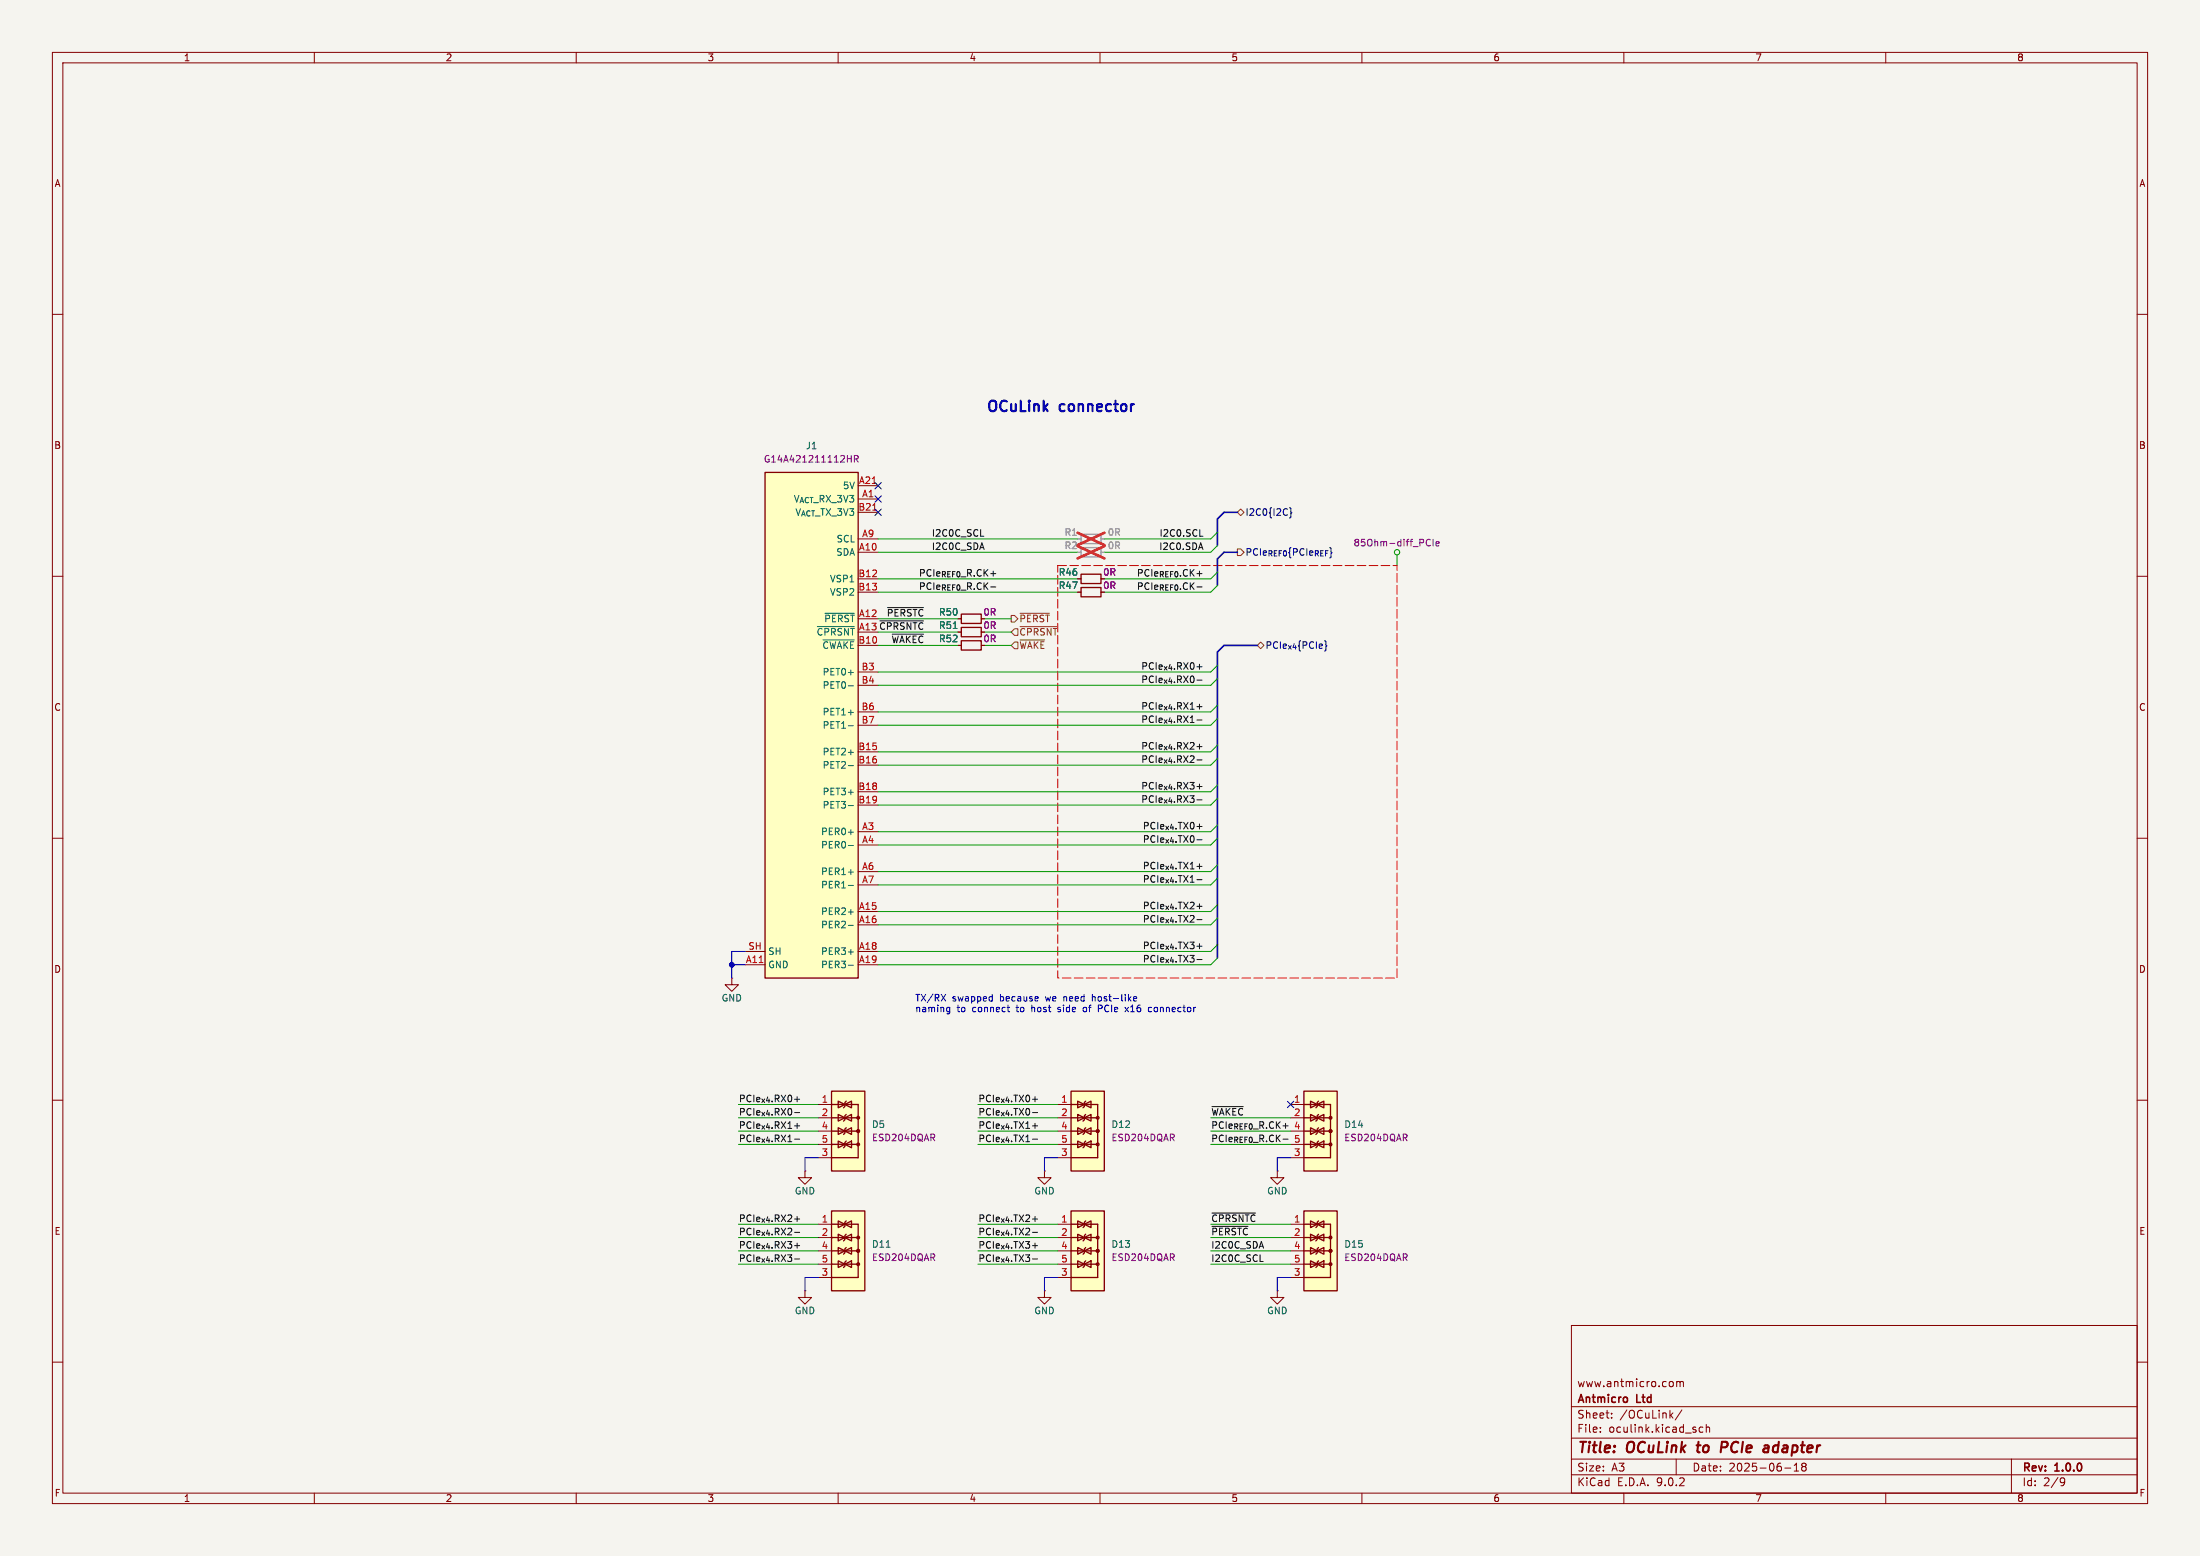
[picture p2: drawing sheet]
<svg xmlns="http://www.w3.org/2000/svg" width="420mm" height="297mm" viewBox="0 0 420 297" stroke-linecap="round" stroke-linejoin="round" font-family="sans-serif">
<path d="M0 0h420v297h-420z" fill="#f5f4ef" stroke="#f5f4ef" stroke-width=".19"/>
<g fill="none" stroke="#840000" stroke-width=".19">
<path d="M10 10h400v277h-400zM12 12h396v273h-396zM60 10v2M110 10v2M160 10v2M210 10v2M260 10v2M310 10v2M360 10v2M10 60h2M408 60h2M10 110h2"/>
<path d="M408 110h2M10 160h2M408 160h2M10 210h2M408 210h2M300 253h108v32h-108zM10 260h2M300 278.5h108M300 274.5h108M300 268.5h108M305.5 273.2v.2M305.5 272.5v.1"/>
<path d="M307.7 270.5v.2M307.7 269.8v.1M318.9 270.1l.5 .6M319.2 263.7l.2 .3v.4l-.2 .3M319.4 269.7l-.6 .6M320 278.5v3M320.1 263.8l.4-.1 .2 .2M320.1 263.7v1M320.7 263.9l.2-.2 .4 .1 .1 .9M320.7 263.9v.8M321.1 269.1l-1.3 1.9M325.1 272.5l-.4-.1-.3 .3 .1 .6h.6"/>
<path d="M325.7 272.5l.2-.1 .4 .1 .1 .9M325.7 271.9v1.5M342.5 279.7l.4-.4v1.5M344 279.4l-.1 .2 .3 .3M344.2 279.9l-.3 .3 .1 .4 .2 .2 .5-.1 .1-.2-.1-.4-.2-.2M344.2 279.9h.3M344.7 279.4l.1 .2-.3 .3M384 278.5v6.5M408 260h2M60 285v2M110 285v2M160 285v2"/>
<path d="M210 285v2M260 285v2M300 281.5h108M310 285v2M340.7 280.2h1.2M342.5 280.8h.9M360 285v2M393.6 282.1l.5 .1a.99 .99 0 0 1-.4 1.4h-.3M394.2 282.7l-.3 .3h-.3"/>
</g>
<path d="M323.9 275.9h.7M324.3 275.2l-.3 1.7 .3 .3M329.5 275.2h-.8l-.2 2M329.6 276.2l-1 .1M337.4 275.9l.3 .3-.2 1M337.5 277.1l-.2 .1M337.6 276.3l-.6 .1" fill="none" stroke="#840000" stroke-width=".4"/>
<path d="M248.9 231.1h6.4v15.3h-6.4z" fill="#ffffc2"/>
<path d="M248.9 233.7h5.1M248.9 236.2h5.1M248.9 238.8h5.1M248.9 241.3h5.1" fill="none" stroke="#ffffc2" stroke-width=".19"/>
<g fill="#ffffc2">
<path d="M251.7 233l-.2 .3v.8l-.3 .2z"/>
<path d="M251.7 235.6l-.2 .2v.8l-.3 .3z"/>
<path d="M251.5 238.4l.2-.3-.5 1.3 .3-.3z"/>
<path d="M251.5 240.9l.2-.2-.5 1.2 .3-.2z"/>
<path d="M250.2 233l1.3 .7-1.3 .6z"/>
<path d="M251.5 233.7l1.2-.7v1.3z"/>
<path d="M250.2 235.6l1.3 .6-1.3 .7z"/>
<path d="M251.5 236.2l1.2-.6v1.3z"/>
<path d="M250.2 238.1l1.3 .7-1.3 .6z"/>
<path d="M251.5 238.8l1.2-.7v1.3z"/>
<path d="M250.2 240.7l1.3 .6-1.3 .6z"/>
<path d="M251.5 241.3l1.2-.6v1.2z"/>
</g>
<path d="M254 233.7v10.1h-5.1" fill="none" stroke="#ffffc2" stroke-width=".19"/>
<g fill="#ffffc2" stroke="#ffffc2" stroke-width=".19">
<circle cx="254" cy="236.2" r=".25"/>
<circle cx="254" cy="238.8" r=".25"/>
<circle cx="254" cy="241.3" r=".25"/>
</g>
<g fill="none" stroke="#840000" stroke-width=".25">
<path d="M183.5 119.8h3.8v1.7h-3.8zM183.5 117.2h3.8v1.8h-3.8zM206.4 112.1h3.8v1.8h-3.8zM206.4 109.6h3.8v1.8h-3.8zM248.9 231.1h6.4v15.3h-6.4zM248.9 233.7h5.1v10.1h-5.1M248.9 236.2h5.1M248.9 238.8h5.1M250.2 233l1.3 .7-1.3 .6zM250.2 235.6l1.3 .6-1.3 .7zM250.2 238.1l1.3 .7-1.3 .6zM251.5 233.7l1.2-.7v1.3z"/>
<path d="M251.5 236.2l1.2-.6v1.3zM251.5 238.8l1.2-.7v1.3zM251.7 233l-.2 .3v.8l-.3 .2M251.7 235.6l-.2 .2v.8l-.3 .3M251.7 238.1l-.2 .3v.7l-.3 .3M248.9 241.3h5.1M250.2 240.7l1.3 .6-1.3 .6zM251.5 241.3l1.2-.6v1.2zM251.7 240.7l-.2 .2v.8l-.3 .2"/>
<circle cx="254" cy="236.2" r=".25"/>
<circle cx="254" cy="238.8" r=".25"/>
<circle cx="254" cy="241.3" r=".25"/>
</g>
<path d="M182.9 118.1h.6M205.7 113h.7M205.7 110.5h.7M182.9 120.7h.6M246.4 233.7h2.5M246.4 236.2h2.5M246.4 238.8h2.5M246.4 241.3h2.5M246.4 243.8h2.5" fill="none" stroke="#840000" stroke-width=".19"/>
<path d="M182 120h.7" fill="none" stroke="#006464" stroke-width=".19"/>
<path d="M206.4 104.5h3.8v1.8h-3.8z" fill="none" stroke="#9c9b98" stroke-width=".25"/>
<path d="M205.7 105.4h.7M210.2 105.4h.6" fill="none" stroke="#9c9b98" stroke-width=".19"/>
<path d="M205.7 104.2l5.1 2.4M210.8 104.2l-5.1 2.4" fill="none" stroke="#e12e31" stroke-width=".46"/>
<path d="M204.5 231.1h6.3v15.3h-6.3z" fill="#ffffc2"/>
<path d="M204.5 233.7h5M204.5 236.2h5M204.5 238.8h5M204.5 241.3h5" fill="none" stroke="#ffffc2" stroke-width=".19"/>
<g fill="#ffffc2">
<path d="M207.3 233l-.3 .3v.8l-.2 .2z"/>
<path d="M207 235.8l.3-.2-.5 1.3 .2-.3z"/>
<path d="M207 238.4l.3-.3-.5 1.3 .2-.3z"/>
<path d="M207 240.9l.3-.2-.5 1.2 .2-.2z"/>
<path d="M205.7 233l1.3 .7-1.3 .6z"/>
<path d="M207 233.7l1.3-.7v1.3z"/>
<path d="M205.7 235.6l1.3 .6-1.3 .7z"/>
<path d="M207 236.2l1.3-.6v1.3z"/>
<path d="M205.7 238.1l1.3 .7-1.3 .6z"/>
<path d="M207 238.8l1.3-.7v1.3z"/>
<path d="M205.7 240.7l1.3 .6-1.3 .6z"/>
<path d="M207 241.3l1.3-.6v1.2z"/>
</g>
<path d="M209.5 233.7v10.1h-5" fill="none" stroke="#ffffc2" stroke-width=".19"/>
<g fill="#ffffc2" stroke="#ffffc2" stroke-width=".19">
<circle cx="209.5" cy="236.2" r=".25"/>
<circle cx="209.5" cy="238.8" r=".25"/>
<circle cx="209.5" cy="241.3" r=".25"/>
</g>
<g fill="none" stroke="#840000" stroke-width=".25">
<path d="M204.5 231.1h6.3v15.3h-6.3zM204.5 233.7h5v10.1h-5M204.5 236.2h5M204.5 238.8h5M205.7 233l1.3 .7-1.3 .6zM205.7 235.6l1.3 .6-1.3 .7zM205.7 238.1l1.3 .7-1.3 .6zM207 233.7l1.3-.7v1.3zM207 236.2l1.3-.6v1.3zM207 238.8l1.3-.7v1.3zM207.3 233l-.3 .3v.8l-.2 .2M207.3 235.6l-.3 .2v.8l-.2 .3"/>
<path d="M207.3 238.1l-.3 .3v.7l-.2 .3M204.5 241.3h5M205.7 240.7l1.3 .6-1.3 .6zM207 241.3l1.3-.6v1.2zM207.3 240.7l-.3 .2v.8l-.2 .2"/>
<circle cx="209.5" cy="236.2" r=".25"/>
<circle cx="209.5" cy="238.8" r=".25"/>
<circle cx="209.5" cy="241.3" r=".25"/>
</g>
<path d="M201.9 233.7h2.6M201.9 236.2h2.6M201.9 238.8h2.6M243.8 223.5v1.3h-1.2l1.2 1.3 1.3-1.3h-1.3M243.8 223.5h.1M201.9 241.3h2.6M201.9 243.8h2.6" fill="none" stroke="#840000" stroke-width=".19"/>
<path d="M248.9 208.3h6.4v15.2h-6.4z" fill="#ffffc2"/>
<path d="M248.9 210.8h5.1M248.9 213.4h5.1M248.9 215.9h5.1M248.9 218.4h5.1" fill="none" stroke="#ffffc2" stroke-width=".19"/>
<g fill="#ffffc2">
<path d="M251.5 210.4l.2-.2-.5 1.3 .3-.3z"/>
<path d="M251.5 213l.2-.3-.5 1.3 .3-.3z"/>
<path d="M251.7 215.3l-.2 .2v.8l-.3 .2z"/>
<path d="M251.5 218.1l.2-.3-.5 1.3 .3-.3z"/>
<path d="M250.2 210.2l1.3 .6-1.3 .7z"/>
<path d="M251.5 210.8l1.2-.6v1.3z"/>
<path d="M250.2 212.7l1.3 .7-1.3 .6z"/>
<path d="M251.5 213.4l1.2-.7v1.3z"/>
<path d="M250.2 215.3l1.3 .6-1.3 .6z"/>
<path d="M251.5 215.9l1.2-.6v1.2z"/>
<path d="M250.2 217.8l1.3 .6-1.3 .7z"/>
<path d="M251.5 218.4l1.2-.6v1.3z"/>
</g>
<path d="M254 210.8v10.2h-5.1" fill="none" stroke="#ffffc2" stroke-width=".19"/>
<g fill="#ffffc2" stroke="#ffffc2" stroke-width=".19">
<circle cx="254" cy="213.4" r=".25"/>
<circle cx="254" cy="215.9" r=".25"/>
<circle cx="254" cy="218.4" r=".25"/>
</g>
<g fill="none" stroke="#840000" stroke-width=".25">
<path d="M248.9 208.3h6.4v15.2h-6.4zM248.9 210.8h5.1v10.2h-5.1M248.9 213.4h5.1M248.9 215.9h5.1M248.9 218.4h5.1M250.2 210.2l1.3 .6-1.3 .7zM250.2 212.7l1.3 .7-1.3 .6zM250.2 215.3l1.3 .6-1.3 .6zM250.2 217.8l1.3 .6-1.3 .7zM251.5 210.8l1.2-.6v1.3zM251.5 213.4l1.2-.7v1.3zM251.5 215.9l1.2-.6v1.2z"/>
<path d="M251.5 218.4l1.2-.6v1.3zM251.7 210.2l-.2 .2v.8l-.3 .3M251.7 212.7l-.2 .3v.7l-.3 .3M251.7 215.3l-.2 .2v.8l-.3 .2M251.7 217.8l-.2 .3v.7l-.3 .3"/>
<circle cx="254" cy="215.9" r=".25"/>
<circle cx="254" cy="218.4" r=".25"/>
<circle cx="254" cy="213.4" r=".25"/>
</g>
<path d="M246.4 210.8h2.5M246.4 213.4h2.5M246.4 215.9h2.5M246.4 218.4h2.5M246.4 221h2.5" fill="none" stroke="#840000" stroke-width=".19"/>
<path d="M158.7 208.3h6.4v15.2h-6.4z" fill="#ffffc2"/>
<path d="M158.7 210.8h5.1M158.7 213.4h5.1M158.7 215.9h5.1M158.7 218.4h5.1" fill="none" stroke="#ffffc2" stroke-width=".19"/>
<g fill="#ffffc2">
<path d="M161.3 210.4l.2-.2-.5 1.3 .3-.3z"/>
<path d="M161.3 213l.2-.3-.5 1.3 .3-.3z"/>
<path d="M161.5 215.3l-.2 .2v.8l-.3 .2z"/>
<path d="M161.3 218.1l.2-.3-.5 1.3 .3-.3z"/>
<path d="M160 210.2l1.3 .6-1.3 .7z"/>
<path d="M161.3 210.8l1.3-.6v1.3z"/>
<path d="M160 212.7l1.3 .7-1.3 .6z"/>
<path d="M161.3 213.4l1.3-.7v1.3z"/>
<path d="M160 215.3l1.3 .6-1.3 .6z"/>
<path d="M161.3 215.9l1.3-.6v1.2z"/>
<path d="M160 217.8l1.3 .6-1.3 .7z"/>
<path d="M161.3 218.4l1.3-.6v1.3z"/>
</g>
<path d="M163.8 210.8v10.2h-5.1" fill="none" stroke="#ffffc2" stroke-width=".19"/>
<g fill="#ffffc2" stroke="#ffffc2" stroke-width=".19">
<circle cx="163.8" cy="213.4" r=".25"/>
<circle cx="163.8" cy="215.9" r=".25"/>
<circle cx="163.8" cy="218.4" r=".25"/>
</g>
<g fill="none" stroke="#840000" stroke-width=".25">
<path d="M158.7 208.3h6.4v15.2h-6.4zM158.7 210.8h5.1v10.2h-5.1M158.7 213.4h5.1M158.7 215.9h5.1M158.7 218.4h5.1M160 210.2l1.3 .6-1.3 .7zM160 212.7l1.3 .7-1.3 .6zM160 215.3l1.3 .6-1.3 .6zM160 217.8l1.3 .6-1.3 .7zM161.3 210.8l1.3-.6v1.3zM161.3 213.4l1.3-.7v1.3zM161.3 215.9l1.3-.6v1.2z"/>
<path d="M161.3 218.4l1.3-.6v1.3zM161.5 210.2l-.2 .2v.8l-.3 .3M161.5 212.7l-.2 .3v.7l-.3 .3M161.5 215.3l-.2 .2v.8l-.3 .2M161.5 217.8l-.2 .3v.7l-.3 .3"/>
<circle cx="163.8" cy="213.4" r=".25"/>
<circle cx="163.8" cy="218.4" r=".25"/>
<circle cx="163.8" cy="215.9" r=".25"/>
</g>
<path d="M139.7 186.7v1.3h-1.3l1.3 1.2 1.3-1.2h-1.3M139.7 186.7h.1M156.2 210.8h2.5M156.2 213.4h2.5M156.2 215.9h2.5M156.2 218.4h2.5M156.2 221h2.5M243.8 246.4v1.2h-1.2l1.2 1.3 1.3-1.3h-1.3M243.8 246.4h.1" fill="none" stroke="#840000" stroke-width=".19"/>
<path d="M204.5 208.3h6.3v15.2h-6.3z" fill="#ffffc2"/>
<path d="M204.5 210.8h5M204.5 213.4h5M204.5 215.9h5M204.5 218.4h5" fill="none" stroke="#ffffc2" stroke-width=".19"/>
<g fill="#ffffc2">
<path d="M207 210.4l.3-.2-.5 1.3 .2-.3z"/>
<path d="M207 213l.3-.3-.5 1.3 .2-.3z"/>
<path d="M207 215.5l.3-.2-.5 1.2 .2-.2z"/>
<path d="M207 218.1l.3-.3-.5 1.3 .2-.3z"/>
<path d="M205.7 210.2l1.3 .6-1.3 .7z"/>
<path d="M207 210.8l1.3-.6v1.3z"/>
<path d="M205.7 212.7l1.3 .7-1.3 .6z"/>
<path d="M207 213.4l1.3-.7v1.3z"/>
<path d="M205.7 215.3l1.3 .6-1.3 .6z"/>
<path d="M207 215.9l1.3-.6v1.2z"/>
<path d="M205.7 217.8l1.3 .6-1.3 .7z"/>
<path d="M207 218.4l1.3-.6v1.3z"/>
</g>
<path d="M209.5 210.8v10.2h-5" fill="none" stroke="#ffffc2" stroke-width=".19"/>
<g fill="#ffffc2" stroke="#ffffc2" stroke-width=".19">
<circle cx="209.5" cy="213.4" r=".25"/>
<circle cx="209.5" cy="215.9" r=".25"/>
<circle cx="209.5" cy="218.4" r=".25"/>
</g>
<g fill="none" stroke="#840000" stroke-width=".25">
<path d="M204.5 208.3h6.3v15.2h-6.3zM204.5 210.8h5v10.2h-5M204.5 213.4h5M204.5 215.9h5M204.5 218.4h5M205.7 210.2l1.3 .6-1.3 .7zM205.7 212.7l1.3 .7-1.3 .6zM205.7 215.3l1.3 .6-1.3 .6zM205.7 217.8l1.3 .6-1.3 .7zM207 210.8l1.3-.6v1.3zM207 213.4l1.3-.7v1.3zM207 215.9l1.3-.6v1.2z"/>
<path d="M207 218.4l1.3-.6v1.3zM207.3 210.2l-.3 .2v.8l-.2 .3M207.3 212.7l-.3 .3v.7l-.2 .3M207.3 215.3l-.3 .2v.8l-.2 .2M207.3 217.8l-.3 .3v.7l-.2 .3"/>
<circle cx="209.5" cy="213.4" r=".25"/>
<circle cx="209.5" cy="218.4" r=".25"/>
<circle cx="209.5" cy="215.9" r=".25"/>
</g>
<path d="M201.9 210.8h2.6M201.9 213.4h2.6M201.9 215.9h2.6M201.9 218.4h2.6M201.9 221h2.6M199.4 246.4v1.2h-1.3l1.3 1.3 1.3-1.3h-1.3M199.4 246.4h.1" fill="none" stroke="#840000" stroke-width=".19"/>
<path d="M146 90.2h17.8v96.5h-17.8z" fill="#ffffc2"/>
<path d="M146 90.2h17.8v96.5h-17.8zM183.5 122.3h3.8v1.8h-3.8z" fill="none" stroke="#840000" stroke-width=".25"/>
<g fill="none" stroke="#840000" stroke-width=".19">
<path d="M163.8 92.7h3.8M163.8 95.3h3.8M163.8 97.8h3.8M163.8 102.9h3.8M163.8 105.4h3.8M163.8 110.5h3.8M163.8 113h3.8M163.8 118.1h3.8M163.8 120.7h3.8M163.8 123.2h3.8M163.8 128.3h3.8M163.8 130.8h3.8"/>
<path d="M163.8 135.9h3.8M163.8 138.4h3.8M182.9 123.2h.6M163.8 143.5h3.8M163.8 146.1h3.8M163.8 151.1h3.8M163.8 153.7h3.8M163.8 158.8h3.8M163.8 161.3h3.8M163.8 166.4h3.8M163.8 168.9h3.8M163.8 174h3.8"/>
<path d="M163.8 176.5h3.8M142.2 181.6h3.8M142.2 184.2h3.8M163.8 181.6h3.8M163.8 184.2h3.8M153.7 223.5v1.3h-1.3l1.3 1.3 1.2-1.3h-1.2M153.7 223.5h.1M199.4 223.5v1.3h-1.3l1.3 1.3 1.3-1.3h-1.3M199.4 223.5h.1M153.7 246.4v1.2h-1.3l1.3 1.3 1.2-1.3h-1.2M153.7 246.4h.1"/>
</g>
<path d="M166.6 97.4h.7" fill="none" stroke="#a90000" stroke-width=".19"/>
<g fill="none" stroke="#006464" stroke-width=".19">
<path d="M156 119.6h7.1M157.5 117.1h5.6M157.1 122.1h6M162 130.9h.9M162 138.5h.9M162 146.1h.9M162 153.8h.9M162 158.8h.9M162 161.4h.9M162 166.5h.9M162 169h.9M162 174.1h.9"/>
<path d="M162 176.6h.9M162 181.7h.9M162 184.2h.9"/>
</g>
<path d="M161.8 87.5h.7M162.5 86.9v1.3M163.1 87.6l.6-.1 .1-.1v-.3l-.7-.2v1.3M163.4 87.6l.4 .6" fill="none" stroke="#840084" stroke-width=".19"/>
<path d="M206.4 102h3.8v1.8h-3.8z" fill="none" stroke="#9c9b98" stroke-width=".25"/>
<path d="M205.7 102.9h.7M210.2 102.9h.6" fill="none" stroke="#9c9b98" stroke-width=".19"/>
<path d="M205.7 101.7l5.1 2.3M210.8 101.7l-5.1 2.3" fill="none" stroke="#e12e31" stroke-width=".46"/>
<path d="M158.7 231.1h6.4v15.3h-6.4z" fill="#ffffc2"/>
<path d="M158.7 233.7h5.1M158.7 236.2h5.1M158.7 238.8h5.1M158.7 241.3h5.1" fill="none" stroke="#ffffc2" stroke-width=".19"/>
<g fill="#ffffc2">
<path d="M161.5 233l-.2 .3v.8l-.3 .2z"/>
<path d="M161.3 235.8l.2-.2-.5 1.3 .3-.3z"/>
<path d="M161.3 238.4l.2-.3-.5 1.3 .3-.3z"/>
<path d="M161.5 240.7l-.2 .2v.8l-.3 .2z"/>
<path d="M160 233l1.3 .7-1.3 .6z"/>
<path d="M161.3 233.7l1.3-.7v1.3z"/>
<path d="M160 235.6l1.3 .6-1.3 .7z"/>
<path d="M161.3 236.2l1.3-.6v1.3z"/>
<path d="M160 238.1l1.3 .7-1.3 .6z"/>
<path d="M161.3 238.8l1.3-.7v1.3z"/>
<path d="M160 240.7l1.3 .6-1.3 .6z"/>
<path d="M161.3 241.3l1.3-.6v1.2z"/>
</g>
<path d="M163.8 233.7v10.1h-5.1" fill="none" stroke="#ffffc2" stroke-width=".19"/>
<g fill="#ffffc2" stroke="#ffffc2" stroke-width=".19">
<circle cx="163.8" cy="236.2" r=".25"/>
<circle cx="163.8" cy="238.8" r=".25"/>
<circle cx="163.8" cy="241.3" r=".25"/>
</g>
<g fill="none" stroke="#840000" stroke-width=".25">
<path d="M158.7 231.1h6.4v15.3h-6.4zM158.7 233.7h5.1v10.1h-5.1M158.7 236.2h5.1M158.7 238.8h5.1M160 233l1.3 .7-1.3 .6zM160 235.6l1.3 .6-1.3 .7zM160 238.1l1.3 .7-1.3 .6zM161.3 233.7l1.3-.7v1.3zM161.3 236.2l1.3-.6v1.3zM161.3 238.8l1.3-.7v1.3zM161.5 233l-.2 .3v.8l-.3 .2M161.5 235.6l-.2 .2v.8l-.3 .3"/>
<path d="M161.5 238.1l-.2 .3v.7l-.3 .3M158.7 241.3h5.1M160 240.7l1.3 .6-1.3 .6zM161.3 241.3l1.3-.6v1.2zM161.5 240.7l-.2 .2v.8l-.3 .2"/>
<circle cx="163.8" cy="236.2" r=".25"/>
<circle cx="163.8" cy="238.8" r=".25"/>
<circle cx="163.8" cy="241.3" r=".25"/>
</g>
<path d="M182.9 118.1h.6M205.7 113h.7M205.7 110.5h.7M182.9 120.7h.6M182.9 123.2h.6M156.2 233.7h2.5M156.2 236.2h2.5M156.2 238.8h2.5M156.2 241.3h2.5M156.2 243.8h2.5" fill="none" stroke="#840000" stroke-width=".19"/>
<path d="M182 120h.7M169.2 238.1h.7" fill="none" stroke="#006464" stroke-width=".19"/>
<g fill="none" stroke="#008400" stroke-width=".19">
<path d="M266.7 105.9v2.1"/>
<circle cx="266.7" cy="105.4" r=".51"/>
</g>
<path d="M272.5 103l.5 .1M273 104.1l-.5 .1M273.6 102.9v1.3M274.1 103.8l.6-.1v-.3h-.4l-.2 .1 .1 .7h.5" fill="none" stroke="#840084" stroke-width=".19"/>
<path d="M201.9 108h64.8v78.7h-64.8v-78.7" fill="none" stroke="#f00" stroke-width=".19" stroke-dasharray="1.7 .6"/>
<path d="M236.2 97.8l.7-.6 .6 .6-.6 .6zM193 117.5h.7l.6 .6-.6 .6h-.7zM194.7 119.6h7.1M194.7 117.1h5.6M236.2 104.8h.7l.6 .6-.6 .6h-.7zM193.7 122.6h.6v1.2h-.6l-.7-.6zM193.7 120h.6v1.3h-.6l-.7-.6zM194.7 122.1h4.7M240 123.2l.7-.6 .6 .6-.6 .6z" fill="none" stroke="#725600" stroke-width=".19"/>
<path d="M167 97.2l1.2 1.2M167 92.1l1.2 1.2M167 94.6l1.2 1.3M168.2 97.2l-1.2 1.2M168.2 92.1l-1.2 1.2M168.2 94.6l-1.2 1.3M246.2 96.9l.2 .2v.6l.2 .2-.2 .2v.6l-.2 .2M245.8 210.2l1.2 1.2M247 210.2l-1.2 1.2" fill="none" stroke="#000084" stroke-width=".19"/>
<path d="M168 118.5h8.3M169.4 116h6.9M229 102.4h.6M170.3 121.1h6M231.4 211.2h5.9M231.4 234.1h6.8M231.4 231.5h8.3" fill="none" stroke="#0f0f0f" stroke-width=".19"/>
<path d="M236.2 97.8h-2.5l-1.3 1.3v5M236.2 105.4h-2.5l-1.3 1.3v5.1M240 123.2h-6.3l-1.3 1.3v58.4" fill="none" stroke="#000084" stroke-width=".3"/>
<path d="M139.7 184.2h2.5M142.2 181.6h-2.5v5.1M156.2 221h-2.5v2.5M201.9 221h-2.5v2.5M246.4 221h-2.6v2.5M156.2 243.8h-2.5v2.6M201.9 243.8h-2.5v2.6M246.4 243.8h-2.6v2.6" fill="none" stroke="#00f" stroke-width=".19"/>
<g fill="none" stroke="#009600" stroke-width=".19">
<path d="M167.6 118.1h15.3M167.6 105.4h38.1M167.6 110.5h38.1M167.6 102.9h38.1M167.6 113h38.1M188 118.1h5M232.4 104.1l-1.3 1.3h-20.3M232.4 109.2l-1.3 1.3h-20.3M232.4 101.6l-1.3 1.3h-20.3M232.4 111.8l-1.3 1.2h-20.3M167.6 123.2h15.3M167.6 120.7h15.3"/>
<path d="M188 123.2h5M188 120.7h5M232.4 137.2l-1.3 1.2h-63.5M232.4 129.5l-1.3 1.3h-63.5M232.4 134.6l-1.3 1.3h-63.5M232.4 127l-1.3 1.3h-63.5M232.4 157.5l-1.3 1.3h-63.5M232.4 144.8l-1.3 1.3h-63.5M232.4 149.9l-1.3 1.2h-63.5M232.4 152.4l-1.3 1.3h-63.5M232.4 142.2l-1.3 1.3h-63.5M232.4 160l-1.3 1.3h-63.5"/>
<path d="M232.4 165.1l-1.3 1.3h-63.5M232.4 172.7l-1.3 1.3h-63.5M232.4 167.6l-1.3 1.3h-63.5M232.4 175.3l-1.3 1.2h-63.5M232.4 182.9l-1.3 1.3h-63.5M232.4 180.3l-1.3 1.3h-63.5M141 210.8h15.2M141 213.4h15.2M141 218.4h15.2M141 215.9h15.2M186.7 210.8h15.2M186.7 213.4h15.2"/>
<path d="M186.7 218.4h15.2M186.7 215.9h15.2M231.1 213.4h15.3M231.1 218.4h15.3M231.1 215.9h15.3M141 238.8h15.2M141 236.2h15.2M141 233.7h15.2M186.7 238.8h15.2M186.7 236.2h15.2M186.7 233.7h15.2M231.1 238.8h15.3"/>
<path d="M231.1 236.2h15.3M231.1 233.7h15.3M141 241.3h15.2M186.7 241.3h15.2M231.1 241.3h15.3"/>
</g>
<g fill="none" stroke="#0000c2" stroke-width=".19">
<path d="M179.7 189.8l.8 1.3M180.5 189.8l-.8 1.3M180.8 193.1h.5M180.8 192.3h.5M181.3 192.3v1l-.1 .2h-.3M189.3 190.2l.1 .1M189.4 189.8v1.3M189.4 191l-.1 .1M192.3 192.3h.4M192.5 193.1h.2M201.9 193.1h.2M202.1 192.3l-.2 .2 .2 .2"/>
<path d="M207.2 192.3h-.3l-.1 .2v.5l.4 .1M208.5 189.8v1.3M208.7 190.2l-.2 .2M210.3 192.5h-.6M214.8 192.3l.6 .8M215.4 192.3l-.6 .8M216.4 190.7l.6-.2-.1-.2-.3-.1-.2 .2 .1 .6h.4M219.5 192.3h.3M219.8 193.1h-.3"/>
</g>
<path d="M205.7 102.9h.7M205.7 105.4h.7M210.2 102.9h.6M210.2 105.4h.6" fill="none" stroke="#9c9b98" stroke-width=".19"/>
<path d="M205.7 101.7l5.1 2.3M205.7 104.2l5.1 2.4M210.8 101.7l-5.1 2.3M210.8 104.2l-5.1 2.4" fill="none" stroke="#e12e31" stroke-width=".46"/>
<circle cx="139.7" cy="184.2" r=".46" fill="#00f" stroke="#00f" stroke-width=".19"/>
<g font-size="2.8" fill="#0000c2">
<text x="188.2" y="78.7">OCuLink</text>
<text x="202.4" y="78.7">connector</text>
</g>
<g font-size="2.8" fill="#840000">
<text x="301" y="277.9">Title:</text>
<text x="310.6" y="277.9">OCuLink</text>
<text x="324.9" y="277.9">to</text>
<text x="330.2" y="277.9">PCIe</text>
<text x="339.1" y="277.9">adapter</text>
</g>
<g font-size="2.1" fill="#840000">
<text x="301" y="268.2">Antmicro</text>
<text x="301" y="265">www.antmicro.com</text>
<text x="312.5" y="268.2">Ltd</text>
<text x="301" y="273.7">File:</text>
<text x="301" y="271">Sheet:</text>
<text x="307.1" y="273.7">oculink.kicad_sch</text>
<text x="309.2" y="271">/OCuLink/</text>
<text x="301" y="281.1">Size:</text>
<text x="307.6" y="281.1">A3</text>
<text x="323" y="281.1">Date:</text>
<text x="330" y="281.1">2025-06-18</text>
<text x="386" y="281.3">Rev:</text>
<text x="392.4" y="281.3">1.0.0</text>
<text x="301" y="283.9">KiCad</text>
<text x="308.7" y="283.9">E.D.A.</text>
<text x="316.3" y="283.9">9.0.2</text>
<text x="386" y="283.9">Id:</text>
<text x="390.1" y="283.9">2/9</text>
</g>
<g font-size="1.8" fill="#840000">
<text x="35" y="11.9">1</text>
<text x="85" y="11.9">2</text>
<text x="135" y="11.9">3</text>
<text x="185" y="11.9">4</text>
<text x="235" y="11.9">5</text>
<text x="285" y="11.9">6</text>
<text x="335" y="11.9">7</text>
<text x="385" y="11.9">8</text>
<text x="10.3" y="35.9">A</text>
<text x="408.3" y="35.9">A</text>
<text x="10.3" y="85.9">B</text>
<text x="408.2" y="85.9">B</text>
<text x="210.5" y="112.6">0R</text>
<text x="210.5" y="110.1">0R</text>
<text x="187.6" y="117.7">0R</text>
<text x="187.6" y="120.2">0R</text>
<text x="187.6" y="122.8">0R</text>
<text x="10.3" y="135.9">C</text>
<text x="408.2" y="135.9">C</text>
<text x="10.3" y="185.9">D</text>
<text x="408.2" y="185.9">D</text>
<text x="10.3" y="235.9">E</text>
<text x="408.3" y="235.9">E</text>
<text x="10.3" y="285.9">F</text>
<text x="35" y="286.9">1</text>
<text x="85" y="286.9">2</text>
<text x="135" y="286.9">3</text>
<text x="185" y="286.9">4</text>
<text x="235" y="286.9">5</text>
<text x="285" y="286.9">6</text>
<text x="335" y="286.9">7</text>
<text x="385" y="286.9">8</text>
<text x="408.3" y="285.9">F</text>
</g>
<g font-size="1.8" fill="#840084">
<text x="145.7" y="88.5">G14A421211112HR</text>
<text x="258.3" y="104.5">85Ohm-diff_PCIe</text>
<text x="166.4" y="218">ESD204DQAR</text>
<text x="212.1" y="218">ESD204DQAR</text>
<text x="256.5" y="218">ESD204DQAR</text>
<text x="166.4" y="240.9">ESD204DQAR</text>
<text x="212.1" y="240.9">ESD204DQAR</text>
<text x="256.5" y="240.9">ESD204DQAR</text>
</g>
<g font-size="1.8" fill="#006464">
<text x="153.8" y="86">J1</text>
<text x="160.8" y="93.6">5V</text>
<text x="151.4" y="96.1">V_{ACT}_RX_3V3</text>
<text x="151.7" y="98.7">V_{ACT}_TX_3V3</text>
<text x="159.6" y="106.3">SDA</text>
<text x="159.6" y="103.7">SCL</text>
<text x="158.3" y="111.4">VSP1</text>
<text x="158.3" y="113.9">VSP2</text>
<text x="202" y="112.6">R47</text>
<text x="202" y="110.1">R46</text>
<text x="179.2" y="117.7">R50</text>
<text x="155.8" y="121.5">~{CPRSNT}</text>
<text x="156.9" y="124.1">~{CWAKE}</text>
<text x="179.2" y="120.2">R51</text>
<text x="179.2" y="122.8">R52</text>
<text x="157" y="129.1">PET0+</text>
<text x="157" y="131.7">PET0-</text>
<text x="157" y="136.8">PET1+</text>
<text x="157" y="139.3">PET1-</text>
<text x="157" y="144.4">PET2+</text>
<text x="157" y="146.9">PET2-</text>
<text x="157" y="152">PET3+</text>
<text x="157" y="154.5">PET3-</text>
<text x="156.6" y="159.6">PER0+</text>
<text x="156.6" y="162.2">PER0-</text>
<text x="156.6" y="167.2">PER1+</text>
<text x="156.6" y="169.8">PER1-</text>
<text x="156.6" y="174.9">PER2+</text>
<text x="156.6" y="177.4">PER2-</text>
<text x="146.6" y="182.5">SH</text>
<text x="146.6" y="185">GND</text>
<text x="156.6" y="182.5">PER3+</text>
<text x="156.6" y="185">PER3-</text>
<text x="137.7" y="191.4">GND</text>
<text x="166.4" y="215.5">D5</text>
<text x="212.1" y="215.5">D12</text>
<text x="256.5" y="215.5">D14</text>
<text x="151.6" y="228.2">GND</text>
<text x="197.4" y="228.2">GND</text>
<text x="241.8" y="228.2">GND</text>
<text x="166.4" y="238.3">D11</text>
<text x="212.1" y="238.3">D13</text>
<text x="256.5" y="238.3">D15</text>
<text x="151.6" y="251">GND</text>
<text x="197.4" y="251">GND</text>
<text x="241.8" y="251">GND</text>
</g>
<g font-size="1.8" fill="#a90000">
<text x="163.9" y="92.5">A21</text>
<text x="164.5" y="95">A1</text>
<text x="163.8" y="97.5">B21</text>
<text x="163.9" y="105.2">A10</text>
<text x="164.5" y="102.6">A9</text>
<text x="163.8" y="110.2">B12</text>
<text x="163.8" y="112.8">B13</text>
<text x="157.3" y="119">~{PERST}</text>
<text x="163.9" y="117.9">A12</text>
<text x="163.8" y="122.9">B10</text>
<text x="164.4" y="128">B3</text>
<text x="164.4" y="130.6">B4</text>
<text x="164.4" y="135.6">B6</text>
<text x="163.8" y="143.3">B15</text>
<text x="164.4" y="138.2">B7</text>
<text x="163.8" y="145.8">B16</text>
<text x="163.8" y="150.9">B18</text>
<text x="163.8" y="153.4">B19</text>
<text x="164.5" y="158.5">A3</text>
<text x="164.5" y="161">A4</text>
<text x="164.5" y="166.1">A6</text>
<text x="163.9" y="173.7">A15</text>
<text x="164.5" y="168.7">A7</text>
<text x="163.9" y="176.3">A16</text>
<text x="142.3" y="183.9">A11</text>
<text x="142.8" y="181.4">SH</text>
<text x="163.9" y="181.4">A18</text>
<text x="163.9" y="183.9">A19</text>
<text x="156.8" y="210.6">1</text>
<text x="156.8" y="213.1">2</text>
<text x="156.8" y="215.6">4</text>
<text x="202.5" y="210.6">1</text>
<text x="202.5" y="213.1">2</text>
<text x="202.5" y="215.6">4</text>
<text x="246.9" y="210.6">1</text>
<text x="246.9" y="213.1">2</text>
<text x="246.9" y="215.6">4</text>
<text x="156.8" y="218.2">5</text>
<text x="156.8" y="220.7">3</text>
<text x="202.5" y="218.2">5</text>
<text x="202.5" y="220.7">3</text>
<text x="246.9" y="220.7">3</text>
<text x="156.8" y="233.4">1</text>
<text x="202.5" y="233.4">1</text>
<text x="246.9" y="233.4">1</text>
<text x="156.8" y="236">2</text>
<text x="156.8" y="238.5">4</text>
<text x="202.5" y="236">2</text>
<text x="202.5" y="238.5">4</text>
<text x="246.9" y="236">2</text>
<text x="246.9" y="238.5">4</text>
<text x="156.8" y="241">5</text>
<text x="156.8" y="243.6">3</text>
<text x="202.5" y="241">5</text>
<text x="202.5" y="243.6">3</text>
<text x="246.9" y="241">5</text>
<text x="246.9" y="243.6">3</text>
</g>
<g font-size="1.8" fill="#000084">
<text x="237.7" y="98.7">I2C0{I2C}</text>
<text x="237.7" y="106.3">PCIe_{REF0}{PCIe_{REF}}</text>
<text x="241.5" y="124.1">PCIe_{x4}{PCIe}</text>
</g>
<g font-size="1.8" fill="#0f0f0f">
<text x="177.8" y="105.1">I2C0C_SDA</text>
<text x="177.8" y="102.5">I2C0C_SCL</text>
<text x="221.2" y="105.1">I2C0.SDA</text>
<text x="221.3" y="102.5">I2C0.SCL</text>
<text x="175.3" y="112.7">PCIe_{REF0}_R.CK-</text>
<text x="175.3" y="110.1">PCIe_{REF0}_R.CK+</text>
<text x="216.9" y="112.7">PCIe_{REF0}.CK-</text>
<text x="216.9" y="110.1">PCIe_{REF0}.CK+</text>
<text x="169.2" y="117.8">~{PERSTC} R50</text>
<text x="163.9" y="120.4">A13 ~{CPRSNTC} R51</text>
<text x="170.1" y="122.8">~{WAKEC} R52</text>
<text x="217.8" y="127.9">PCIe_{x4}.RX0+</text>
<text x="217.8" y="130.5">PCIe_{x4}.RX0-</text>
<text x="217.8" y="135.5">PCIe_{x4}.RX1+</text>
<text x="217.8" y="143.2">PCIe_{x4}.RX2+</text>
<text x="217.8" y="138.1">PCIe_{x4}.RX1-</text>
<text x="217.8" y="145.7">PCIe_{x4}.RX2-</text>
<text x="217.8" y="153.3">PCIe_{x4}.RX3-</text>
<text x="217.8" y="150.8">PCIe_{x4}.RX3+</text>
<text x="218.1" y="160.9">PCIe_{x4}.TX0-</text>
<text x="218.1" y="158.4">PCIe_{x4}.TX0+</text>
<text x="218.1" y="166">PCIe_{x4}.TX1+</text>
<text x="218.1" y="173.6">PCIe_{x4}.TX2+</text>
<text x="218.1" y="168.6">PCIe_{x4}.TX1-</text>
<text x="218.1" y="176.2">PCIe_{x4}.TX2-</text>
<text x="218.1" y="181.3">PCIe_{x4}.TX3+</text>
<text x="218.1" y="183.8">PCIe_{x4}.TX3-</text>
<text x="141" y="210.5">PCIe_{x4}.RX0+</text>
<text x="141" y="215.6">PCIe_{x4}.RX1+</text>
<text x="141" y="213">PCIe_{x4}.RX0-</text>
<text x="186.7" y="215.6">PCIe_{x4}.TX1+</text>
<text x="186.7" y="210.5">PCIe_{x4}.TX0+</text>
<text x="186.7" y="213">PCIe_{x4}.TX0-</text>
<text x="231.1" y="215.6">PCIe_{REF0}_R.CK+</text>
<text x="231.1" y="213">~{WAKEC}</text>
<text x="141" y="218.1">PCIe_{x4}.RX1-</text>
<text x="186.7" y="218.1">PCIe_{x4}.TX1-</text>
<text x="231.1" y="218.1">PCIe_{REF0}_R.CK-5</text>
<text x="141" y="233.3">PCIe_{x4}.RX2+</text>
<text x="186.7" y="233.3">PCIe_{x4}.TX2+</text>
<text x="231.1" y="233.3">~{CPRSNTC}</text>
<text x="141" y="238.4">PCIe_{x4}.RX3+</text>
<text x="141" y="235.9">PCIe_{x4}.RX2-</text>
<text x="186.7" y="238.4">PCIe_{x4}.TX3+</text>
<text x="186.7" y="235.9">PCIe_{x4}.TX2-</text>
<text x="231.1" y="235.9">~{PERSTC}</text>
<text x="231.1" y="238.4">I2C0C_SDA</text>
<text x="141" y="241">PCIe_{x4}.RX3-</text>
<text x="186.7" y="241">PCIe_{x4}.TX3-</text>
<text x="231.1" y="241">I2C0C_SCL</text>
</g>
<g font-size="1.8" fill="#939391">
<text x="203.1" y="105">R2</text>
<text x="203.1" y="102.5">R1</text>
</g>
<g font-size="1.8" fill="#9c9b98">
<text x="211.4" y="105">0R</text>
<text x="211.4" y="102.5">0R</text>
</g>
<g font-size="1.8" fill="#725600">
<text x="194.5" y="119">~{PERST}</text>
<text x="194.5" y="124.1">~{WAKE}</text>
<text x="194.5" y="121.5">~{CPRSNT}</text>
</g>
<g font-size="1.8" fill="#0000c2">
<text x="174.6" y="191.4">TX/RX</text>
<text x="181.8" y="191.4">swapped</text>
<text x="191" y="191.4">because</text>
<text x="199.9" y="191.4">we</text>
<text x="203.5" y="191.4">need</text>
<text x="209.1" y="191.4">host-like</text>
<text x="174.6" y="193.4">naming</text>
<text x="182.7" y="193.4">to</text>
<text x="185.7" y="193.4">connect</text>
<text x="194.3" y="193.4">to</text>
<text x="197.4" y="193.4">host</text>
<text x="202.6" y="193.4">side</text>
<text x="207.7" y="193.4">of</text>
<text x="210.7" y="193.4">PCIe</text>
<text x="216.1" y="193.4">x16</text>
<text x="220.7" y="193.4">connector</text>
</g>
</svg>
